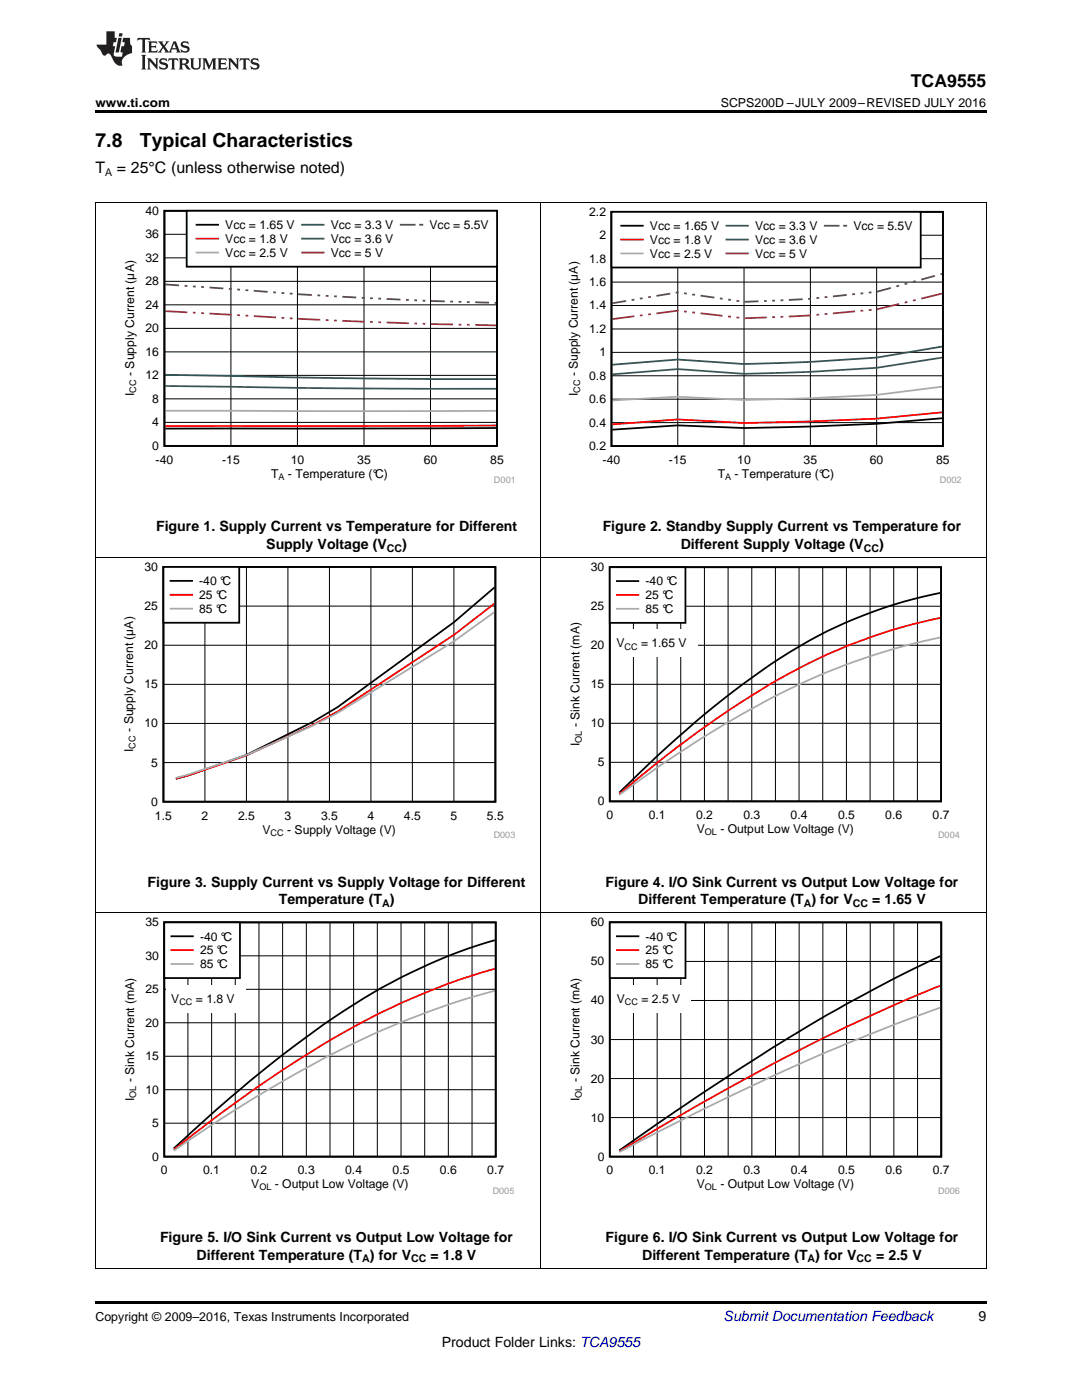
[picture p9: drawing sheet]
<svg xmlns="http://www.w3.org/2000/svg" width="216mm" height="279mm" viewBox="0 0 216 279" stroke-linecap="round" stroke-linejoin="round" font-family="sans-serif">
<path d="M19 253.1l.2 .1zM196.7 253.1l.1 .1zM19 259.7h177.8v.5h-177.8z" fill="#000"/>
<path d="M19.1 182.2v71M107.9 182.2v71M196.8 182.2v71M19 253.1h177.8" fill="none" stroke="#000" stroke-width=".2"/>
<path d="M24.4 183.1h78.2v55.2h-78.2z" fill-rule="evenodd" fill="#fff"/>
<path d="M32.8 184.1h66.1v46.7h-66.1zM98.7 187.6a115.2 115.2 0 0 0-37.6 19.4 292.5 292.5 0 0 0-26.4 22.2" fill="none" stroke="#000" stroke-width=".35"/>
<g fill="none" stroke="#000" stroke-width=".2">
<path d="M32.8 197.4h66.1M32.8 190.8h66.1M37.5 184.1v46.7M42.2 184.1v46.7M46.9 184.1v46.7M51.7 184.1v46.7M56.4 184.1v46.7M61.1 184.1v46.7M65.8 184.1v46.7M70.6 184.1v46.7M75.3 184.1v46.7M80 184.1v46.7"/>
<path d="M84.7 184.1v46.7M89.5 184.1v46.7M94.2 184.1v46.7M32.8 217.5h66.1M32.8 210.8h66.1M32.8 204.1h66.1M32.8 224.2h66.1"/>
</g>
<path d="M98.7 193.3a145.8 145.8 0 0 0-41.4 19.6 297.6 297.6 0 0 0-22.6 16.6" fill="none" stroke="#f00" stroke-width=".35"/>
<path d="M98.7 197.7a170.1 170.1 0 0 0-43.2 18.6l-11.4 7-9.4 6.3" fill="none" stroke="#aaa" stroke-width=".35"/>
<g fill="#fff">
<path d="M33.1 196.5h15.9v5.5h-15.9z" fill-rule="evenodd"/>
<path d="M32.8 184.1h15.1v11.1h-15.1z" fill-rule="evenodd"/>
</g>
<path d="M32.8 184.1h15.1v11.1h-15.1zM34.2 186.9h4.3" fill="none" stroke="#000" stroke-width=".35"/>
<path d="M34.2 189.6h4.3" fill="none" stroke="#f00" stroke-width=".35"/>
<path d="M34.2 192.4h4.3" fill="none" stroke="#aaa" stroke-width=".35"/>
<path d="M113.3 183.1h78.2v55.2h-78.2z" fill-rule="evenodd" fill="#fff"/>
<path d="M121.7 184.1h66.1v46.7h-66.1zM187.6 190.8a333.2 333.2 0 0 0-43.2 24.6l-9.5 6.3-11.3 7.9" fill="none" stroke="#000" stroke-width=".35"/>
<g fill="none" stroke="#000" stroke-width=".2">
<path d="M121.7 199.7h66.1M121.7 191.9h66.1M126.4 184.1v46.7M131.1 184.1v46.7M135.8 184.1v46.7M140.6 184.1v46.7M145.3 184.1v46.7M150 184.1v46.7M154.7 184.1v46.7M159.5 184.1v46.7M164.2 184.1v46.7M168.9 184.1v46.7"/>
<path d="M173.6 184.1v46.7M178.4 184.1v46.7M183.1 184.1v46.7M121.7 215.2h66.1M121.7 207.5h66.1M121.7 223h66.1"/>
</g>
<path d="M187.6 196.7a419.3 419.3 0 0 0-56.5 28.6l-7.5 4.5" fill="none" stroke="#f00" stroke-width=".35"/>
<path d="M187.6 201.1a469.4 469.4 0 0 0-62.1 27.8l-1.9 1" fill="none" stroke="#aaa" stroke-width=".35"/>
<g fill="#fff">
<path d="M122 196.5h15.9v5.5h-15.9z" fill-rule="evenodd"/>
<path d="M121.7 184.1h15.1v11.1h-15.1z" fill-rule="evenodd"/>
</g>
<path d="M121.7 184.1h15.1v11.1h-15.1zM123.1 186.9h4.3" fill="none" stroke="#000" stroke-width=".35"/>
<path d="M123.1 189.6h4.3" fill="none" stroke="#f00" stroke-width=".35"/>
<path d="M123.1 192.4h4.3" fill="none" stroke="#aaa" stroke-width=".35"/>
<path d="M19.1 111.3v70.9M107.9 111.3v70.9M196.8 111.3v70.9M19 182.2h177.8" fill="none" stroke="#000" stroke-width=".2"/>
<path d="M24.3 112.2h78.4v55.2h-78.4z" fill-rule="evenodd" fill="#fff"/>
<path d="M32.6 113.1h66.2v46.9h-66.2zM98.7 117.2l-8.1 7-23.2 16.9-5 3-13.2 6.6-11.6 4-2.5 .7" fill="none" stroke="#000" stroke-width=".35"/>
<path d="M40.9 113.1v46.9M49.2 113.1v46.9M57.5 113.1v46.9M65.7 113.1v46.9M74 113.1v46.9M82.3 113.1v46.9M90.6 113.1v46.9M32.6 136.6h66.3M32.6 128.8h66.3M32.6 121h66.3M32.6 152.2h66.3M32.6 144.4h66.3" fill="none" stroke="#000" stroke-width=".2"/>
<path d="M98.7 120.4l-8.1 6.3-23.2 15.3-5 2.7-13.2 6.1-11.6 3.9-2.5 .7" fill="none" stroke="#f00" stroke-width=".35"/>
<path d="M98.7 122.1l-8.1 5.9-23.2 14.3-5 2.5-13.2 5.9-11.6 3.9-2.5 .6" fill="none" stroke="#aaa" stroke-width=".35"/>
<path d="M32.6 113.1h15.1v11.2h-15.1z" fill-rule="evenodd" fill="#fff"/>
<path d="M32.6 113.1h15.1v11.2h-15.1zM34 115.9h4.3" fill="none" stroke="#000" stroke-width=".35"/>
<path d="M34 118.7h4.3" fill="none" stroke="#f00" stroke-width=".35"/>
<path d="M34 121.5h4.3" fill="none" stroke="#aaa" stroke-width=".35"/>
<path d="M113.3 112.3h78.2v55.1h-78.2z" fill-rule="evenodd" fill="#fff"/>
<path d="M121.7 113.2h66.1v46.7h-66.1zM187.6 118.3a91.7 91.7 0 0 0-37.6 17 228.2 228.2 0 0 0-26.4 22.9" fill="none" stroke="#000" stroke-width=".35"/>
<g fill="none" stroke="#000" stroke-width=".2">
<path d="M126.4 113.2v46.7M131.1 113.2v46.7M135.8 113.2v46.7M140.6 113.2v46.7M145.3 113.2v46.7M150 113.2v46.7M154.7 113.2v46.7M159.4 113.2v46.7M164.2 113.2v46.7M168.9 113.2v46.7M173.6 113.2v46.7M178.3 113.2v46.7"/>
<path d="M183.1 113.2v46.7M121.7 136.6h66.1M121.7 128.8h66.1M121.7 121h66.1M121.7 152.1h66.1M121.7 144.3h66.1"/>
</g>
<path d="M187.6 123.3a114.2 114.2 0 0 0-41.4 17.9 238.3 238.3 0 0 0-22.6 17.2" fill="none" stroke="#f00" stroke-width=".35"/>
<path d="M187.6 127.2a135.4 135.4 0 0 0-43.3 17.5 248.4 248.4 0 0 0-20.7 13.9" fill="none" stroke="#aaa" stroke-width=".35"/>
<g fill="#fff">
<path d="M121.9 125.7h17.3v5.4h-17.3z" fill-rule="evenodd"/>
<path d="M121.7 113.2h15.1v11.1h-15.1z" fill-rule="evenodd"/>
</g>
<path d="M121.7 113.2h15.1v11.1h-15.1zM123.1 116h4.3" fill="none" stroke="#000" stroke-width=".35"/>
<path d="M123.1 118.7h4.3" fill="none" stroke="#f00" stroke-width=".35"/>
<path d="M123.1 121.5h4.3" fill="none" stroke="#aaa" stroke-width=".35"/>
<path d="M19.1 40.4v70.9M107.9 40.4v70.9M196.8 40.4v70.9M19 111.3h177.8" fill="none" stroke="#000" stroke-width=".2"/>
<path d="M24.4 41.1h78.2v55.3h-78.2z" fill-rule="evenodd" fill="#fff"/>
<path d="M32.8 42.1h66.4v46.9h-66.4zM99 85.4l-66 .1" fill="none" stroke="#000" stroke-width=".36"/>
<g fill="none" stroke="#000" stroke-width=".2">
<path d="M32.8 56.1h66.4M32.8 51.5h66.4M32.8 46.8h66.4M46.1 42.1v46.9M59.3 42.1v46.9M72.6 42.1v46.9M85.9 42.1v46.9M32.8 79.6h66.4M32.8 74.9h66.4M32.8 70.2h66.4M32.8 65.5h66.4M32.8 60.8h66.4"/>
<path d="M32.8 84.3h66.4"/>
</g>
<path d="M99 84.9l-66 .1" fill="none" stroke="#f00" stroke-width=".36"/>
<path d="M33 82h66" fill="none" stroke="#aaa" stroke-width=".36"/>
<path d="M33 77l34.3 .5 31.7 .1" fill="none" stroke="#295c75" stroke-width=".36"/>
<path d="M33 74.8l39.6 .7 26.4 .2" fill="none" stroke="#286b49" stroke-width=".36"/>
<g fill="none" stroke="#9e3a3a" stroke-width=".36">
<path d="M33 62.1l4.4 .2M38.5 62.4h.5M40.1 62.5h.6M41.8 62.6l4.4 .2M47.3 62.9h.6M49 63h.5M50.6 63.1l4.5 .2M56.2 63.4l.5 .1M57.8 63.5l.6 .1M59.5 63.6l4.4 .2M65 63.9h.6M66.7 64h.5"/>
<path d="M68.3 64l4.4 .2M73.8 64.2l.6 .1M75.5 64.3h.5M77.2 64.4l4.4 .1M82.7 64.6h.5M84.3 64.6h.6M86 64.7l4.4 .1M91.5 64.8h.6M93.2 64.8h.5M94.8 64.8l4.2 .1"/>
</g>
<g fill="none" stroke="#68275f" stroke-width=".36">
<path d="M33 56.8l2.7 .2M36.8 57l.6 .1M38.5 57.2h.5M40.1 57.3h.6M41.8 57.4l2.8 .2M45.7 57.6l.5 .1M47.3 57.8h.6M49 57.9h.5M50.6 58l2.8 .2M54.5 58.3l.6 .1M56.2 58.5h.5M57.8 58.6h.6"/>
<path d="M59.5 58.7l2.7 .2M63.3 58.9l.6 .1M65 59l.6 .1M66.7 59.1l.5 .1M68.3 59.2l2.8 .2M72.2 59.4l.5 .1M73.8 59.5h.6M75.5 59.6h.5M77.2 59.7l2.7 .1M81 59.8l.6 .1M82.7 59.9h.5M84.3 60h.6"/>
<path d="M86 60.1h2.7M89.8 60.2h.6M91.5 60.2h.6M93.2 60.3h.5M94.8 60.3l2.8 .1M98.7 60.4h.3"/>
</g>
<path d="M37.2 42.1h62v11.1h-62z" fill-rule="evenodd" fill="#fff"/>
<path d="M37.2 42.1h62v11.1h-62zM39.2 44.9h4.3" fill="none" stroke="#000" stroke-width=".36"/>
<path d="M39.2 47.6h4.3" fill="none" stroke="#f00" stroke-width=".36"/>
<path d="M39.2 50.4h4.3" fill="none" stroke="#aaa" stroke-width=".36"/>
<path d="M60.3 44.9h4.3" fill="none" stroke="#295c75" stroke-width=".36"/>
<path d="M60.3 47.6h4.3" fill="none" stroke="#286b49" stroke-width=".36"/>
<path d="M60.3 50.4h4.3" fill="none" stroke="#9e3a3a" stroke-width=".36"/>
<path d="M80 44.9h2.7M83.8 44.9h.5" fill="none" stroke="#68275f" stroke-width=".36"/>
<path d="M113 41.3h78.8v55.1h-78.8z" fill-rule="evenodd" fill="#fff"/>
<path d="M122 42.3h66.2v46.7h-66.2zM188 83.5l-13.1 1.1-13.2 .5-13.2 .3-13.3-.5-13 .9" fill="none" stroke="#000" stroke-width=".35"/>
<g fill="none" stroke="#000" stroke-width=".2">
<path d="M122 56.3h66.2M122 51.6h66.2M122 46.9h66.2M135.2 42.3v46.7M148.5 42.3v46.7M161.7 42.3v46.7M174.9 42.3v46.7M122 79.7h66.2M122 75h66.2M122 70.3h66.2M122 65.7h66.2M122 61h66.2"/>
<path d="M122 84.3h66.2"/>
</g>
<path d="M188 82.3l-13.1 1.2-13.2 .6-13.2 .3-13.3-.7-13 1" fill="none" stroke="#f00" stroke-width=".35"/>
<path d="M188 77.2l-13.1 1.6-13.2 .7-13.2 .3-13.3-.6-13 .7" fill="none" stroke="#aaa" stroke-width=".35"/>
<path d="M188 71.4l-13.1 2-13.2 .8-13.2 .4-13.3-.9-13 1" fill="none" stroke="#295c75" stroke-width=".35"/>
<path d="M188 69.2l-13.1 2.2-13.2 .8-13.2 .5-13.3-.9-13 1" fill="none" stroke="#286b49" stroke-width=".35"/>
<g fill="none" stroke="#9e3a3a" stroke-width=".35">
<path d="M182.7 59.9l-.5 .1M188 58.6l-4.2 1M126.6 63.1l-4.4 .6M128.2 62.9l-.5 .1M129.9 62.7l-.6 .1M135.4 62l-4.4 .6M136.5 62.2h.5M138.1 62.3l.6 .1M139.8 62.5l4.4 .5M145.3 63.2h.5M146.9 63.3l.6 .1M153 63.4l-4.4 .1"/>
<path d="M154.6 63.3h-.5M156.3 63.2h-.6M161.8 62.9l-4.4 .3M163.5 62.8h-.6M165.1 62.6l-.6 .1M170.6 62.1l-4.4 .4M172.2 62h-.5M173.9 61.8l-.5 .1M179.4 60.7l-4.4 1M181.1 60.3l-.6 .1"/>
</g>
<g fill="none" stroke="#68275f" stroke-width=".35">
<path d="M126.6 59.8l-.6 .1M128.2 59.5l-.5 .1M129.9 59.2l-.6 .1M133.7 58.6l-2.7 .4M135.4 58.4h-.6M136.5 58.5l.5 .1M138.1 58.8h.6M139.8 59l2.7 .4M143.6 59.6h.6M145.3 59.8l.5 .1M154.6 60h-.5M156.3 59.9l-.6 .1"/>
<path d="M160.1 59.7l-2.7 .2M161.8 59.6l-.6 .1M163.5 59.4l-.6 .1M165.1 59.3h-.6M169 58.9l-2.8 .3M170.6 58.7h-.5M172.2 58.5l-.5 .1M173.9 58.3l-.5 .1M177.8 57.5l-2.8 .7M179.4 57l-.5 .2M181.1 56.6l-.6 .1M182.7 56.1l-.5 .1"/>
<path d="M186.6 55l-2.8 .8M188 54.7h-.3M124.9 60.1l-2.7 .4M146.9 60l.6 .1M151.3 60.1l-2.7 .1M153 60.1h-.6"/>
</g>
<path d="M122 42.3h61.7v11.1h-61.7z" fill-rule="evenodd" fill="#fff"/>
<path d="M122 42.3h61.7v11.1h-61.7zM124 45.1h4.3" fill="none" stroke="#000" stroke-width=".35"/>
<path d="M124 47.8h4.3" fill="none" stroke="#f00" stroke-width=".35"/>
<path d="M124 50.6h4.3" fill="none" stroke="#aaa" stroke-width=".35"/>
<path d="M144.9 45.1h4.3" fill="none" stroke="#295c75" stroke-width=".35"/>
<path d="M144.9 47.8h4.3" fill="none" stroke="#286b49" stroke-width=".35"/>
<path d="M144.9 50.6h4.3" fill="none" stroke="#9e3a3a" stroke-width=".35"/>
<path d="M164.6 45.1h2.7M168.4 45.1h.5" fill="none" stroke="#68275f" stroke-width=".35"/>
<path d="M19 40.4h177.8" fill="none" stroke="#000" stroke-width=".2"/>
<path d="M19 22h177.8v.5h-177.8z" fill="#000"/>
<g fill="#231f20">
<path d="M27.5 7.6l-.1 .5 .4-.2h.6v.1v2.1l-.2 .4h1l-.3-.4v-2.1l.1-.1h.5l.5 .2-.2-.5zM29.5 8.3l.2 .3v1.5l-.2 .4h1.8l.2-.6a1.04 1.04 0 0 1-1.3 .2v-.7h.6l.3 .2v-.6l-.3 .2h-.6v-.6l.8-.1 .4 .3-.2-.5zM31.5 8.3l.9 1.1-.9 1.1h.8l-.2-.2 .5-.7 .4 .7-.2 .2h1.5l-.1-.2 .1-.4h.9l.1 .4-.2 .2h1l-.3-.3-.7-1.9h-.5l-.9 2-.8-1 .9-1h-.8l.1 .3-.3 .5-.4-.6 .2-.2zM34.7 8.6l.4 1h-.7zM36.3 8.4a.63 .63 0 0 0-.2 .7 .63 .63 0 0 0 .6 .4l.6 .2 .1 .2a.75 .75 0 0 1-.7 .4 .75 .75 0 0 1-.6-.5l.1 .7 .1-.1a1.11 1.11 0 0 0 1.5-.6 1.13 1.13 0 0 0-1.2-.8l-.1-.4a1.04 1.04 0 0 1 1.2 .2l-.2-.5-.1 .1-.5-.2zM28.2 10.9l.2 .4v2.2l-.2 .4h1l-.3-.4v-2.2l.3-.4zM29.3 11.6l.3 .4v1.5l-.3 .4h.8l-.2-.4v-1.3l1.5 1.7v-1.9l.2-.4h-.7l.2 .4v.9l-1.1-1.3zM32 11.8a.62 .62 0 0 0-.2 .7 .62 .62 0 0 0 .6 .4l.6 .1 .1 .3a.76 .76 0 0 1-.7 .3 .76 .76 0 0 1-.6-.4l.1 .7 .1-.1a1.11 1.11 0 0 0 1.5-.6 1.13 1.13 0 0 0-1.2-.8l-.1-.4a1.04 1.04 0 0 1 1.2 .2l-.2-.6-.1 .1-.5-.1zM33.7 11.6l-.2 .6a.61 .61 0 0 1 .8-.3v1.6l-.2 .4h.9l-.2-.4v-1.6a.63 .63 0 0 1 .8 .3l-.2-.6zM35.6 11.6l.3 .4v1.5l-.3 .4h1l-.2-.2v-.8l.5 .2a.76 .76 0 0 0 1.2 .7l-1-1a.58 .58 0 0 0 .6-.5 .58 .58 0 0 0-.5-.6zM36.4 11.9h.1a.45 .45 0 0 1 .5 .1 .45 .45 0 0 1 .1 .5l-.7 .2zM37.9 11.6l.2 .2a2.17 2.17 0 0 0 .3 1.9 .99 .99 0 0 0 1.6-.6v-1.1l.2-.4h-.7l.2 .2a1.92 1.92 0 0 1-.2 1.8 .6 .6 0 0 1-.9-.5v-1.1l.2-.4zM40.4 11.6l.2 .4v1.5l-.2 .4h.7l-.2-.4v-1.4l.8 1.8 .8-1.8v1.4l-.2 .4h.9l-.2-.4v-1.5l.2-.4h-.8l-.6 1.5-.6-1.5zM43.4 11.6l.2 .4v1.5l-.2 .4h1.8l.2-.6a1.04 1.04 0 0 1-1.3 .1v-.6h.5l.4 .2v-.6l-.4 .2h-.5v-.7h.8l.3 .3-.1-.6zM45.5 11.6l.2 .4v1.5l-.2 .4h.7l-.2-.4v-1.3l1.5 1.7v-1.9l.2-.4h-.7l.2 .4v.9l-1.1-1.3zM47.9 11.6l-.1 .6a.61 .61 0 0 1 .8-.3v1.6l-.3 .4h1l-.3-.4 .1-1.6a.63 .63 0 0 1 .7 .3l-.1-.6zM50.2 11.8a.62 .62 0 0 0-.2 .7 .62 .62 0 0 0 .6 .4l.6 .1 .2 .3a.76 .76 0 0 1-.8 .3 .76 .76 0 0 1-.6-.4l.1 .7 .2-.1a1.11 1.11 0 0 0 1.5-.6 1.13 1.13 0 0 0-1.3-.8l-.1-.4a1.04 1.04 0 0 1 1.2 .2l-.1-.6-.2 .1-.5-.1z"/>
<path d="M21.2 6.3v2.6h-1.9l.1 .4 .7 .9a.91 .91 0 0 0 1 .8 .56 .56 0 0 1 .5-.3 .56 .56 0 0 1 .5 .3l.4 .8a1.53 1.53 0 0 0 1.9 1.2 1.54 1.54 0 0 1 1-2.1l.9-.3v-1.4a1.52 1.52 0 0 1-.3-1.6h-1.4l-.2 .8h.5l-.2 .8h-.4l-.2 1v.2l.4 .1-.2 .8a1.93 1.93 0 0 1-1.6-.3l.3-1.8h-.5l.2-.8h.4l.2-.8h-.4v-1.3zM23.6 7.6l-.6 2.9h.7l.6-2.9zM23.8 6.6l-.1 .7h.6l.2-.7z"/>
</g>
<g font-size="3.9">
<text x="19" y="29.3">7.8</text>
<text x="27.9" y="29.3">Typical Characteristics</text>
</g>
<text font-size="3.5" x="181.8" y="17.3">TCA9555</text>
<g font-size="3.2">
<text x="19" y="34.4">T</text>
<text x="23.3" y="34.4">= 25°C (unless otherwise noted)</text>
</g>
<g font-size="2.8">
<text x="31.2" y="106">Figure 1. Supply Current vs Temperature for Different</text>
<text x="120.3" y="106">Figure 2. Standby Supply Current vs Temperature for</text>
<text x="53.1" y="109.6">Supply Voltage (V</text>
<text x="80.3" y="109.6">)</text>
<text x="135.8" y="109.6">Different Supply Voltage (V</text>
<text x="175.4" y="109.6">)</text>
<text x="29.5" y="177">Figure 3. Supply Current vs Supply Voltage for Different</text>
<text x="120.8" y="177">Figure 4. I/O Sink Current vs Output Low Voltage for</text>
<text x="55.6" y="180.5">Temperature (T )</text>
<text x="127.4" y="180.5">Different Temperature (T ) for V</text>
<text x="174" y="180.5">= 1.65 V</text>
<text x="31.9" y="247.9">Figure 5. I/O Sink Current vs Output Low Voltage for</text>
<text x="39.2" y="251.4">Different Temperature (T ) for V</text>
<text x="85.9" y="251.4">= 1.8 V</text>
<text x="120.8" y="247.9">Figure 6. I/O Sink Current vs Output Low Voltage for</text>
<text x="128.1" y="251.4">Different Temperature (T ) for V</text>
<text x="174.8" y="251.4">= 2.5 V</text>
<text x="195.3" y="263.6">9</text>
<text x="88.2" y="268.9">Product Folder Links: TCA9555</text>
</g>
<text font-size="2.8" fill="#0000c8" x="144.4" y="263.6">Submit Documentation Feedback</text>
<g font-size="2.5">
<text x="19" y="21.4">www.ti.com</text>
<text x="143.8" y="21.4">SCPS200D –JULY 2009–REVISED JULY 2016</text>
<text x="19" y="263.6">Copyright © 2009–2016, Texas Instruments Incorporated</text>
</g>
<g font-size="2.4">
<text x="29" y="47.6">36</text>
<text x="29" y="42.9">40</text>
<text x="44.9" y="45.7">Vcc = 1.65 V</text>
<text x="66" y="45.7">Vcc = 3.3 V</text>
<text x="85.7" y="45.7">Vcc = 5.5V</text>
<text x="117.6" y="43.1">2.2</text>
<text x="119.6" y="47.7">2</text>
<text x="129.7" y="45.9">Vcc = 1.65 V</text>
<text x="150.7" y="45.9">Vcc = 3.3 V</text>
<text x="170.3" y="45.9">Vcc = 5.5V</text>
<text x="29" y="52.3">32</text>
<text x="44.9" y="48.5">Vcc = 1.8 V</text>
<text x="44.9" y="51.3">Vcc = 2.5 V</text>
<text x="66" y="48.5">Vcc = 3.6 V</text>
<text x="66" y="51.3">Vcc = 5 V</text>
<text x="117.6" y="52.4">1.8</text>
<text x="129.7" y="48.7">Vcc = 1.8 V</text>
<text x="129.7" y="51.4">Vcc = 2.5 V</text>
<text x="150.7" y="48.7">Vcc = 3.6 V</text>
<text x="150.7" y="51.4">Vcc = 5 V</text>
<text x="29" y="56.9">28</text>
<text x="117.6" y="57.1">1.6</text>
<text x="29" y="61.6">24</text>
<text x="117.6" y="61.8">1.4</text>
<text x="29" y="71">16</text>
<text x="29" y="66.3">20</text>
<text x="117.6" y="66.4">1.2</text>
<text x="119.6" y="71.1">1</text>
<text x="26.8" y="75" transform="rotate(-90 26.8 75)">- Supply Current (µA)</text>
<text x="29" y="75.7">12</text>
<text x="115.3" y="75.1" transform="rotate(-90 115.3 75.1)">- Supply Current (µA)</text>
<text x="117.6" y="75.8">0.8</text>
<text x="26.8" y="79" transform="rotate(-90 26.8 79)">I</text>
<text x="30.4" y="80.4">8</text>
<text x="115.3" y="79.1" transform="rotate(-90 115.3 79.1)">I</text>
<text x="117.6" y="80.5">0.6</text>
<text x="30.4" y="89.8">0</text>
<text x="30.4" y="85.1">4</text>
<text x="117.6" y="85.1">0.4</text>
<text x="117.6" y="89.8">0.2</text>
<text x="31.1" y="92.6">-40</text>
<text x="44.3" y="92.6">-15</text>
<text x="54.1" y="95.3">T</text>
<text x="57.5" y="95.3">- Temperature (°C)</text>
<text x="58" y="92.6">10</text>
<text x="71.3" y="92.6">35</text>
<text x="84.6" y="92.6">60</text>
<text x="97.8" y="92.6">85</text>
<text x="120.3" y="92.6">-40</text>
<text x="133.5" y="92.6">-15</text>
<text x="143.2" y="95.4">T</text>
<text x="146.6" y="95.4">- Temperature (°C)</text>
<text x="147.1" y="92.6">10</text>
<text x="160.4" y="92.6">35</text>
<text x="173.6" y="92.6">60</text>
<text x="186.8" y="92.6">85</text>
<text x="28.8" y="114">30</text>
<text x="117.9" y="114">30</text>
<text x="39.8" y="116.8">-40 °C</text>
<text x="39.8" y="119.6">25 °C</text>
<text x="128.8" y="116.8">-40 °C</text>
<text x="128.8" y="119.6">25 °C</text>
<text x="28.8" y="121.8">25</text>
<text x="39.8" y="122.3">85 °C</text>
<text x="117.9" y="121.8">25</text>
<text x="128.8" y="122.4">85 °C</text>
<text x="28.8" y="129.6">20</text>
<text x="117.9" y="129.6">20</text>
<text x="123" y="129.2">V</text>
<text x="127.9" y="129.2">= 1.65 V</text>
<text x="28.8" y="137.4">15</text>
<text x="117.9" y="137.4">15</text>
<text x="26.6" y="146.1" transform="rotate(-90 26.6 146.1)">- Supply Current (µA)</text>
<text x="28.8" y="145.2">10</text>
<text x="115.7" y="148.9" transform="rotate(-90 115.7 148.9)">I</text>
<text x="115.7" y="145.1" transform="rotate(-90 115.7 145.1)">- Sink Current (mA)</text>
<text x="117.9" y="145.1">10</text>
<text x="26.6" y="150.1" transform="rotate(-90 26.6 150.1)">I</text>
<text x="30.2" y="153">5</text>
<text x="119.3" y="152.9">5</text>
<text x="30.2" y="160.8">0</text>
<text x="119.3" y="160.7">0</text>
<text x="30.9" y="163.6">1.5</text>
<text x="40.2" y="163.6">2</text>
<text x="47.5" y="163.6">2.5</text>
<text x="52.4" y="166.4">V</text>
<text x="56.8" y="163.6">3</text>
<text x="57.3" y="166.4">- Supply Voltage (V)</text>
<text x="64.1" y="163.6">3.5</text>
<text x="73.3" y="163.6">4</text>
<text x="80.6" y="163.6">4.5</text>
<text x="89.9" y="163.6">5</text>
<text x="97.2" y="163.6">5.5</text>
<text x="121" y="163.5">0</text>
<text x="129.4" y="163.5">0.1</text>
<text x="138.9" y="163.5">0.2</text>
<text x="139" y="166.3">V</text>
<text x="143.7" y="166.3">- Output Low Voltage (V)</text>
<text x="148.3" y="163.5">0.3</text>
<text x="157.8" y="163.5">0.4</text>
<text x="167.2" y="163.5">0.5</text>
<text x="176.7" y="163.5">0.6</text>
<text x="186.1" y="163.5">0.7</text>
<text x="29" y="184.9">35</text>
<text x="117.9" y="184.9">60</text>
<text x="29" y="191.6">30</text>
<text x="39.9" y="187.7">-40 °C</text>
<text x="39.9" y="190.5">25 °C</text>
<text x="128.8" y="187.7">-40 °C</text>
<text x="128.8" y="190.5">25 °C</text>
<text x="39.9" y="193.2">85 °C</text>
<text x="117.9" y="192.7">50</text>
<text x="128.8" y="193.2">85 °C</text>
<text x="29" y="198.2">25</text>
<text x="34.2" y="200.1">V</text>
<text x="39.1" y="200.1">= 1.8 V</text>
<text x="117.9" y="200.5">40</text>
<text x="123.1" y="200.1">V</text>
<text x="128" y="200.1">= 2.5 V</text>
<text x="29" y="204.9">20</text>
<text x="117.9" y="208.3">30</text>
<text x="29" y="211.6">15</text>
<text x="26.8" y="219.8" transform="rotate(-90 26.8 219.8)">I</text>
<text x="26.8" y="216" transform="rotate(-90 26.8 216)">- Sink Current (mA)</text>
<text x="29" y="218.3">10</text>
<text x="115.7" y="219.8" transform="rotate(-90 115.7 219.8)">I</text>
<text x="115.7" y="216" transform="rotate(-90 115.7 216)">- Sink Current (mA)</text>
<text x="117.9" y="216">20</text>
<text x="30.4" y="225">5</text>
<text x="117.9" y="223.8">10</text>
<text x="30.4" y="231.6">0</text>
<text x="119.3" y="231.6">0</text>
<text x="32.1" y="234.4">0</text>
<text x="40.5" y="234.4">0.1</text>
<text x="50" y="234.4">0.2</text>
<text x="50.1" y="237.2">V</text>
<text x="54.8" y="237.2">- Output Low Voltage (V)</text>
<text x="59.4" y="234.4">0.3</text>
<text x="68.9" y="234.4">0.4</text>
<text x="78.3" y="234.4">0.5</text>
<text x="87.8" y="234.4">0.6</text>
<text x="97.2" y="234.4">0.7</text>
<text x="121" y="234.4">0</text>
<text x="129.4" y="234.4">0.1</text>
<text x="138.9" y="234.4">0.2</text>
<text x="139" y="237.2">V</text>
<text x="143.7" y="237.2">- Output Low Voltage (V)</text>
<text x="148.3" y="234.4">0.3</text>
<text x="157.8" y="234.4">0.4</text>
<text x="167.2" y="234.4">0.5</text>
<text x="176.7" y="234.4">0.6</text>
<text x="186.1" y="234.4">0.7</text>
</g>
<g font-size="2.1">
<text x="21" y="35.1">A</text>
<text x="77.2" y="110.1">CC</text>
<text x="172.4" y="110.1">CC</text>
<text x="76.2" y="181">A</text>
<text x="160.4" y="181">A</text>
<text x="170.1" y="181">CC</text>
<text x="72.2" y="252">A</text>
<text x="82" y="252">CC</text>
<text x="161.1" y="252">A</text>
<text x="170.9" y="252">CC</text>
</g>
<g font-size="1.8">
<text x="27.2" y="78.4" transform="rotate(-90 27.2 78.4)">CC</text>
<text x="115.7" y="78.4" transform="rotate(-90 115.7 78.4)">CC</text>
<text x="55.6" y="95.8">A</text>
<text x="144.7" y="95.8">A</text>
<text x="124.6" y="129.6">CC</text>
<text x="27" y="149.4" transform="rotate(-90 27 149.4)">CC</text>
<text x="116.1" y="148.2" transform="rotate(-90 116.1 148.2)">OL</text>
<text x="54" y="166.8">CC</text>
<text x="140.6" y="166.7">OL</text>
<text x="35.8" y="200.5">CC</text>
<text x="124.7" y="200.5">CC</text>
<text x="27.2" y="219.1" transform="rotate(-90 27.2 219.1)">OL</text>
<text x="116.1" y="219.1" transform="rotate(-90 116.1 219.1)">OL</text>
<text x="51.8" y="237.6">OL</text>
<text x="140.7" y="237.6">OL</text>
</g>
<g font-size="1.8" fill="#999">
<text x="98.6" y="96.4">D001</text>
<text x="187.5" y="96.4">D002</text>
<text x="98.5" y="167.3">D003</text>
<text x="187.2" y="167.3">D004</text>
<text x="98.3" y="238.2">D005</text>
<text x="187.2" y="238.2">D006</text>
</g>
</svg>
